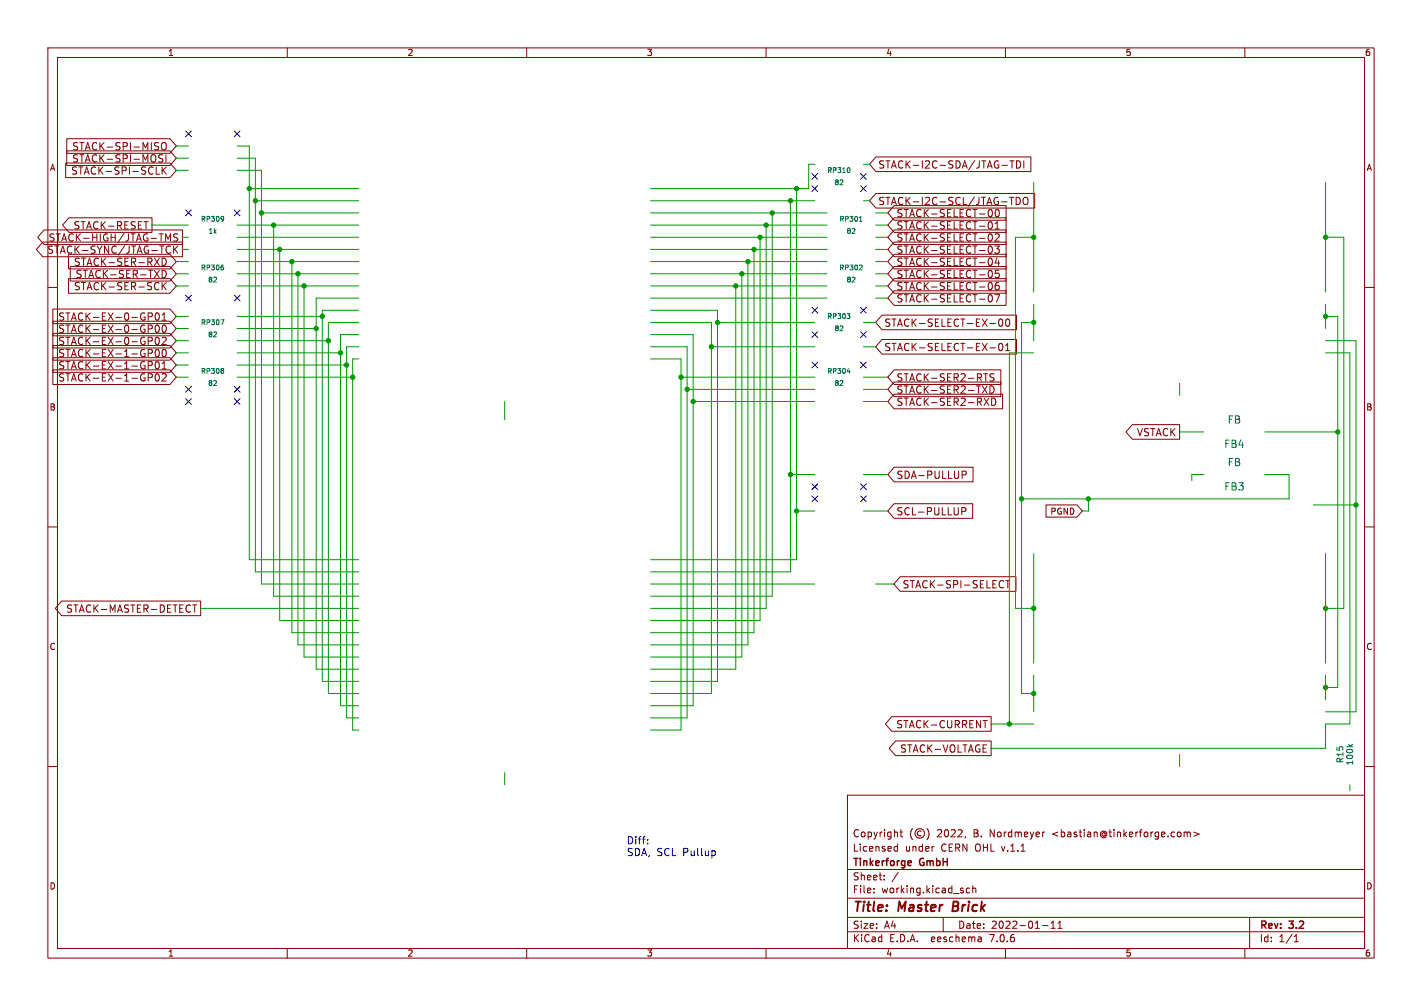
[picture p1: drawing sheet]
<svg xmlns="http://www.w3.org/2000/svg" width="297mm" height="210mm" viewBox="0 0 297 210" stroke-linecap="round" stroke-linejoin="round" font-family="sans-serif">
<g fill="none" stroke="#840000" stroke-width=".21">
<path d="M10 10h277v190h-277zM12 12h273v186h-273zM60 10v2M110 10v2M160 10v2M210 10v2M260 10v2M13.7 34h21.8l1.3 1.6-1.3 1.5h-21.8zM13.9 29h21.6l1.3 1.5-1.3 1.5h-21.6zM13.9 31.5h21.6l1.3 1.5-1.3 1.5h-21.6zM32.6 36.4h.7M32.9 29.8h.2"/>
<path d="M33 30.6l.1 .3-.1 .3M33.8 30a.51 .51 0 0 1 .6-.2 .51 .51 0 0 1 .3 .5v.5a.51 .51 0 0 1-.5 .5 .51 .51 0 0 1-.5-.5zM33.9 34.8v1.6M34 32.4l-.6-.1-.2 .1v.5l.7 .3 .1 .3-.3 .3h-.6M34.1 35.5l.6 .9M34.7 32.3v1.5M34.7 34.8l-.8 .9M182.9 32.8h32.4v3h-32.4l-1.3-1.5zM209.3 34.5h1.1M210.9 33.6h.9M211.4 33.6v1.5M212.3 33.6a.77 .77 0 0 1 .9 .7 .77 .77 0 0 1-.9 .8z"/>
<path d="M213.8 33.6v1.5M8.9 50.5h29.2v3.1h-29.2l-1.3-1.5zM9.2 48h28.9v3.1h-28.9l-1.3-1.6zM10 60h2M14.3 53.1h21.2l1.3 1.5-1.3 1.5h-21.2zM14.3 58.2h21.2l1.3 1.5-1.3 1.5h-21.2zM14.4 45.5h17.3v3h-17.3l-1.3-1.5zM14.7 55.6h20.8l1.3 1.6-1.3 1.5h-20.8zM30.1 46.3h.8M33.9 53.9v1.5a.79 .79 0 0 0 .8-.6 .79 .79 0 0 0-.5-.9M33.9 56.4a.77 .77 0 0 1 .8 .8 .77 .77 0 0 1-.8 .8zM33.9 59v1.5"/>
<path d="M34.1 59.6l.6 .9M34.6 48.8l.5 1.1 .5-1.1v1.5M34.7 59l-.8 .8M35.2 51.4l.4 .1M35.6 52.7l-.4 .2M36.3 51.4v1.5M36.5 52l.6 .9M37.1 48.9l-.5-.1-.3 .2v.4l.7 .3 .1 .3-.3 .3h-.5M37.1 51.4l-.8 .8M182.9 40.4h33.2v3h-33.2l-1.3-1.5zM186.8 45.5h23.3v3h-23.3l-1.4-1.5zM186.8 42.9h23.3v3.1h-23.3l-1.4-1.5z"/>
<path d="M186.8 58.2h23.3v3h-23.3l-1.4-1.5zM186.8 55.6h23.3v3.1h-23.3l-1.4-1.5zM186.8 48h23.3v3.1h-23.3l-1.4-1.6zM186.8 50.5h23.3v3.1h-23.3l-1.4-1.5zM186.8 53.1h23.3v3h-23.3l-1.4-1.5zM206.8 48.8a.81 .81 0 0 1 .5 .8 .81 .81 0 0 1-.5 .7M206.8 46.3l-.3 .1M206.9 56.4a.87 .87 0 0 1-.1 1.6M206.9 46.3a.87 .87 0 0 1-.1 1.5l-.3-.1M206.9 43.7a.95 .95 0 0 1 0 1.6M206.9 51.4a.95 .95 0 0 1 0 1.5M206.9 53.9a.95 .95 0 0 1 0 1.5"/>
<path d="M206.9 59a.95 .95 0 0 1 0 1.5M207.8 51.4h.9l-.5 .5 .4 .2v.6l-.2 .2-.6-.2M207.8 49l.6-.2 .3 .4-.9 1.1h.9M207.8 47.8h.9M207.8 46.7l.5-.4v1.5M208.2 43.7a.87 .87 0 0 0 .2 1.6 .95 .95 0 0 0 0-1.6M208.2 53.8l-.4 1.1h1M208.6 54.4v1M208.6 59h-.5a1.03 1.03 0 0 0 0 1.5l.5-.1 .1-.6-.3-.2h-.4l-.2 .2M208.6 56.4h-.7l-.1 .8 .3-.2 .5 .1 .1 .2-.1 .5-.2 .2-.6-.2M210.9 41.2h.8M211.3 41.2v1.5"/>
<path d="M212.2 41.2a.77 .77 0 0 1 .9 .8 .77 .77 0 0 1-.9 .7zM213.8 41.4a.51 .51 0 0 1 .5-.2 .51 .51 0 0 1 .4 .5v.5a.51 .51 0 0 1-.5 .5 .51 .51 0 0 1-.5-.5zM285 60h2M11 72.1h24.5l1.3 1.6-1.3 1.5h-24.5zM11 77.2h24.5l1.3 1.5-1.3 1.6h-24.5zM11 64.5h24.5l1.3 1.5-1.3 1.6h-24.5zM11 67.1h24.5l1.3 1.5-1.3 1.5h-24.5zM11 74.7h24.5l1.3 1.5-1.3 1.5h-24.5zM11 69.6h24.5l1.3 1.5-1.3 1.5h-24.5zM31 72.9h.5l.3 .3-.1 .5h-.7M31 65.3h.5l.3 .3-.1 .4-.7 .1M31 67.9h.5l.3 .3-.1 .4-.7 .1"/>
<path d="M31 70.4h.5l.3 .3-.1 .4-.7 .1M31 75.5h.5l.3 .3-.1 .4-.7 .1M31 78h.5l.3 .3-.1 .4-.7 .1M32.5 73.1l.3-.2a.81 .81 0 0 1 .5 .8 .81 .81 0 0 1-.5 .8l-.3-.2-.1-.4zM32.5 65.5l.3-.2a.81 .81 0 0 1 .5 .8 .81 .81 0 0 1-.5 .7l-.3-.1-.1-.4zM32.5 68l.3-.1a.81 .81 0 0 1 .5 .7 .81 .81 0 0 1-.5 .8l-.3-.2-.1-.4zM32.5 70.5l.3-.1a.81 .81 0 0 1 .5 .8 .81 .81 0 0 1-.5 .7l-.3-.1-.1-.5zM32.5 75.6l.3-.1a.81 .81 0 0 1 .5 .7 .81 .81 0 0 1-.5 .8l-.3-.1-.1-.5zM32.5 78.2l.3-.2a.81 .81 0 0 1 .5 .8 .81 .81 0 0 1-.5 .7l-.3-.1-.1-.4zM33.9 70.5l.5-.1 .3 .4-.9 1.1h.9M33.9 78.2l.5-.2 .3 .5-.9 1h.9M33.9 66.8h.8"/>
<path d="M33.9 65.8l.4-.5v1.5M33.9 75.9l.4-.4v1.5M33.9 77h.8M34 68l.2-.1a.81 .81 0 0 1 .5 .7 .81 .81 0 0 1-.5 .8l-.2-.2-.1-.4zM34 73.1l.2-.2a.81 .81 0 0 1 .5 .8 .81 .81 0 0 1-.5 .8l-.2-.2-.1-.4zM184.2 65.8h28.1v3h-28.1l-1.3-1.5zM184.2 70.9h28.1v3h-28.1l-1.3-1.5zM186.8 79.8h22.2v3h-22.2l-1.4-1.5zM186.8 60.7h23.3v3.1h-23.3l-1.4-1.6zM186.8 77.2h22.2v3.1h-22.2l-1.4-1.6zM205.5 78h.8M206.8 67.5h1.1"/>
<path d="M206.8 72.6h1.1M206.9 61.5a.95 .95 0 0 1 0 1.5M207.6 78.1l-.6-.1-.2 .2v.4l.7 .3 .1 .4-.3 .2h-.5M207.8 61.5h1l-.7 1.5M208.7 66.7l.2-.1a.81 .81 0 0 1 .6 .8 .81 .81 0 0 1-.6 .7l-.2-.1-.1-.5zM208.7 71.8l.2-.1a.81 .81 0 0 1 .6 .7 .81 .81 0 0 1-.6 .8l-.2-.1-.1-.5zM210 73.2h.9M210 72.1l.5-.4v1.5M210.2 66.7l.2-.1a.81 .81 0 0 1 .5 .8 .81 .81 0 0 1-.5 .7l-.2-.1-.2-.5zM186.8 82.3h22.6v3h-22.6l-1.4-1.5zM186.8 97.5h16.4v3.1h-16.4l-1.4-1.5zM201 98.3h.5l.3 .3-.1 .5h-.7"/>
<path d="M205.2 80.6l1 1.5M205.5 83.1l1 1.5M206.2 80.6l-1 1.5M206.5 83.1l-1 1.5M206.8 80.6a.77 .77 0 0 1 .8 .7 .77 .77 0 0 1-.8 .8zM207.1 83.1a.77 .77 0 0 1 .9 .8 .77 .77 0 0 1-.9 .7zM236.5 88.6h9.9v3.1h-9.9l-1.3-1.5zM10 110h2M186.8 105.2h16.4v3h-16.4l-1.4-1.5zM200.9 106.8l.7-.1 .1-.2v-.4l-.8-.1v1.5M218.5 105.4h6.4l1.2 1.3-1.2 1.3h-6.4zM285 110h2"/>
<path d="M12.9 125.5h29v3h-29l-1.4-1.5zM40.2 126.3h.9M40.7 126.3v1.5M188 120.4h24.2v3h-24.2l-1.3-1.5zM209.2 121.2l.4 .1M209.6 122.6l-.4 .1M210.1 121.2h.8M210.5 121.2v1.5M10 160h2M186.3 149.6h20.7v3.1h-20.7l-1.4-1.6zM187 154.7h20v3h-20l-1.3-1.5zM205.3 150.4h.9"/>
<path d="M285 160h2M177 166h108v32h-108zM186.9 177.6h.6M186.9 176.8h.6M187.5 176.2v1.5M188 173.7h.5M188.2 173.2v1.3l.3 .2M190.6 173a1.72 1.72 0 0 0 0 2.3M192.4 173.6a.52 .52 0 0 0-.8 .4 .52 .52 0 0 0 .8 .4M193.6 173a1.72 1.72 0 0 1 0 2.3M195 176.7h.1M201.7 174.6l-.2 .3"/>
<path d="M218 173.7h.2M246.4 173.7l.3 .3v.4l-.3 .3M247.3 173.8l.4-.1 .3 .2M247.3 173.7v1M248 173.9l.2-.2 .3 .1 .1 .9M248 173.9v.8M249.3 173.7l1.2 .4-1.2 .5M60 198v2M110 198v2M160 198v2M177 194.5h108M177 191.5h108"/>
<path d="M177 187.5h108M177 181.5h108M182.5 186.3v.1M182.5 185.5v.1M184.7 183.6v.1M184.7 182.8v.1M187.6 182.1l-1.3 2M197 191.5v3M202.5 185.5l-.4-.1-.3 .3 .2 .6h.5M203.2 185.5l.2-.1 .3 .1 .1 .9M203.2 184.9v1.5M204.9 195.7l.1 .9"/>
<path d="M205 196.5l-.2 .1M205 196h-.2M210 198v2M217.7 193.2h1.2M219.5 193.8h.9M219.5 192.7l.5-.4v1.5M221 193.8h.8M221 192.7l.4-.4v1.5M260 198v2M261 191.5v6.5M270.3 196.6h.9M270.3 195.5l.4-.4v1.5"/>
<circle cx="192.1" cy="174" r="1"/>
</g>
<path d="M199.2 188.2l-.3 2h.8" fill="none" stroke="#840000" stroke-width=".4"/>
<path d="M190.1 179.7l.2 .3-.7 .2M190.3 180.6l-.2 .1" fill="none" stroke="#840000" stroke-width=".3"/>
<path d="M135.3 176v.2M135.3 175.2v.2M149.1 177.6l.3 .3v.4l-.3 .3" fill="none" stroke="#0000c2" stroke-width=".21"/>
<g fill="none" stroke="#009600" stroke-width=".21">
<path d="M36.8 30.5h2.6M36.8 35.6h2.6M36.8 33h2.6M49.5 30.5h2.6v86.3h22.8M49.5 35.6h5.1v86.3h20.3M49.5 33h3.8v86.4h21.6M52.1 39.4h22.8M166.4 39.4v77.4h-30.5M170.2 34.3h-1.3v5.1h-33M180.3 34.3h1.3M215.9 38.1v22.9M276.9 38.1v22.9"/>
<path d="M31.7 47h7.7M36.8 57.2h2.6M36.8 54.6h2.6M36.8 59.7h2.6M38.1 52.1h1.3M38.1 49.5h1.3M49.5 52.1h25.4M49.5 57.2h25.4M49.5 54.6h25.4M49.5 47h25.4M49.5 59.7h25.4M49.5 49.5h25.4"/>
<path d="M53.3 41.9h21.6M54.6 44.5h20.3M57.1 47v77.5h17.8M58.4 52.1v77.4h16.5M61 54.6v77.5h13.9M62.2 57.2v77.4h12.7M63.5 59.7v77.5h11.4M135.9 52.1h36.8M135.9 57.2h36.8M135.9 54.6h36.8M135.9 47h36.8M135.9 59.7h36.8"/>
<path d="M135.9 49.5h36.8M135.9 44.5h36.8M135.9 41.9h34.3M153.7 59.7v80h-17.8M154.9 57.2v80h-19M156.2 54.6v80h-20.3M157.5 52.1v80h-21.6M158.7 49.5v80h-22.8M160 47v80h-24.1M161.3 44.5v80h-25.4M165.1 41.9v77.5h-29.2M180.3 41.9h1.3"/>
<path d="M182.9 52.1h2.5M182.9 57.2h2.5M182.9 54.6h2.5M182.9 47h2.5M182.9 59.7h2.5M182.9 49.5h2.5M182.9 44.5h2.5M215.9 49.5h-3.8v77.5h3.8M276.9 49.5h3.8v77.5h-3.8M36.8 68.6h2.6M36.8 66h2.6M36.8 71.1h2.6"/>
<path d="M36.8 76.2h2.6M36.8 78.7h2.6M36.8 73.7h2.6M49.5 68.6h16.5M49.5 66h17.8M49.5 71.1h19.1M49.5 76.2h22.9M49.5 78.7h24.2M49.5 73.7h21.6M74.9 67.3h-6.3v77.5h6.3M74.9 74.9h-1.2v77.5h1.2M74.9 62.2h-8.9v77.5h8.9"/>
<path d="M74.9 69.9h-3.8v77.4h3.8M74.9 64.8h-7.6v77.4h7.6M74.9 72.4h-2.5v77.5h2.5M135.9 64.8h14v77.4h-14M135.9 67.3h12.7v77.5h-12.7M135.9 72.4h7.6v77.5h-7.6M135.9 74.9h6.3v77.5h-6.3M135.9 69.9h8.9v77.4h-8.9M135.9 62.2h36.8M142.2 78.7h28M148.6 72.4h21.6M149.9 67.3h20.3"/>
<path d="M180.3 78.7h5.1M180.3 72.4h2.6M180.3 67.3h2.6M182.9 62.2h2.5M215.9 67.3h-2.5v77.5h2.5M215.9 73.7h-5.1v77.4M215.9 63.5v7.6M276.9 66h2.5v77.5h-2.5M276.9 71.1h6.3v77.5h-6.3M276.9 73.7h5v77.4h-5v5.1h-69.9M276.9 63.5v5.1M105.4 83.8v3.8"/>
<path d="M143.5 81.3h26.7M144.8 83.8h25.4M165.1 99.1h5.1M180.3 83.8h5.1M180.3 81.3h5.1M180.3 99.1h5.1M246.4 80v2.6M246.4 90.2h5.1M251.5 99.1h-2.6v1.2M264.2 99.1h5v5h-55.8M264.2 90.2h15.2M166.4 106.7h3.8"/>
<path d="M180.3 106.7h5.1M215.9 115.6v22.8M227.3 104.1v2.6h-1.2M274.3 105.4h8.9M276.9 115.6v22.8M41.9 127h33M135.9 121.9h34.3M182.9 121.9h3.8M207 151.1h8.9M215.9 141v7.6M246.4 157.5v2.5M276.9 141v5.1"/>
<path d="M105.4 161.3v2.5M281.9 163.8v1.3"/>
</g>
<g fill="none" stroke="#000084" stroke-width=".21">
<path d="M38.8 27.3l1.2 1.2M40 27.3l-1.2 1.2M48.9 27.3l1.2 1.2M50.1 27.3l-1.2 1.2M169.6 38.8l1.2 1.2M169.6 36.2l1.2 1.2M170.8 38.8l-1.2 1.2M170.8 36.2l-1.2 1.2M179.7 38.8l1.2 1.2M179.7 36.2l1.2 1.2M180.9 38.8l-1.2 1.2M180.9 36.2l-1.2 1.2"/>
<path d="M38.8 43.8l1.2 1.3M40 43.8l-1.2 1.3M48.9 43.8l1.2 1.3M50.1 43.8l-1.2 1.3M38.8 61.6l1.2 1.2M40 61.6l-1.2 1.2M48.9 61.6l1.2 1.2M50.1 61.6l-1.2 1.2M169.6 69.2l1.2 1.3M169.6 64.2l1.2 1.2M169.6 75.6l1.2 1.2M170.8 69.2l-1.2 1.3"/>
<path d="M170.8 64.2l-1.2 1.2M170.8 75.6l-1.2 1.2M179.7 69.2l1.2 1.3M179.7 64.2l1.2 1.2M179.7 75.6l1.2 1.2M180.9 69.2l-1.2 1.3M180.9 64.2l-1.2 1.2M180.9 75.6l-1.2 1.2M38.8 83.2l1.2 1.2M38.8 80.7l1.2 1.2M40 83.2l-1.2 1.2M40 80.7l-1.2 1.2"/>
<path d="M48.9 83.2l1.2 1.2M48.9 80.7l1.2 1.2M50.1 83.2l-1.2 1.2M50.1 80.7l-1.2 1.2M169.6 101l1.2 1.2M169.6 103.5l1.2 1.2M170.8 101l-1.2 1.2M170.8 103.5l-1.2 1.2M179.7 103.5l1.2 1.2M179.7 101l1.2 1.2M180.9 103.5l-1.2 1.2M180.9 101l-1.2 1.2"/>
</g>
<g fill="none" stroke="#006464" stroke-width=".21">
<path d="M177.4 35.1l.1 .3-.1 .6M46.4 55.3h.2M46.5 45.2l.2 .2-.1 .7M46.5 55.7l.2 .2-.2 .4M46.7 45.6l-.2 .2M179.5 46.2h.6M179.7 45.3l.1-.1v1M179.9 55.3l.2 .2-.1 .3-.6 .5h.7M46.1 66.8h.7l-.5 1M46.5 76.9l.2 .2-.2 .3 .2 .3-.2 .2M176.9 65.5h.6l-.3 .4M177 77.6h.6"/>
<path d="M177.4 65.9v.6M281.7 155.4l.5 .5M282.5 155.4l-.5 .4"/>
</g>
<g fill="#009600" stroke="#009600" stroke-width=".21">
<circle cx="68.6" cy="71.1" r=".46"/>
<circle cx="63.5" cy="59.7" r=".46"/>
<circle cx="66" cy="68.6" r=".46"/>
<circle cx="71.1" cy="73.7" r=".46"/>
<circle cx="67.3" cy="66" r=".46"/>
<circle cx="149.9" cy="67.3" r=".46"/>
<circle cx="148.6" cy="72.4" r=".46"/>
<circle cx="142.2" cy="78.7" r=".46"/>
<circle cx="73.7" cy="78.7" r=".46"/>
<circle cx="72.4" cy="76.2" r=".46"/>
<circle cx="61" cy="54.6" r=".46"/>
<circle cx="57.1" cy="47" r=".46"/>
<circle cx="58.4" cy="52.1" r=".46"/>
<circle cx="62.2" cy="57.2" r=".46"/>
<circle cx="53.3" cy="41.9" r=".46"/>
<circle cx="52.1" cy="39.4" r=".46"/>
<circle cx="54.6" cy="44.5" r=".46"/>
<circle cx="143.5" cy="81.3" r=".46"/>
<circle cx="144.8" cy="83.8" r=".46"/>
<circle cx="215.9" cy="127" r=".46"/>
<circle cx="276.9" cy="66" r=".46"/>
<circle cx="276.9" cy="49.5" r=".46"/>
<circle cx="279.4" cy="90.2" r=".46"/>
<circle cx="283.2" cy="105.4" r=".46"/>
<circle cx="227.3" cy="104.1" r=".46"/>
<circle cx="156.2" cy="54.6" r=".46"/>
<circle cx="157.5" cy="52.1" r=".46"/>
<circle cx="154.9" cy="57.2" r=".46"/>
<circle cx="153.7" cy="59.7" r=".46"/>
<circle cx="165.1" cy="99.1" r=".46"/>
<circle cx="165.1" cy="41.9" r=".46"/>
<circle cx="158.7" cy="49.5" r=".46"/>
<circle cx="161.3" cy="44.5" r=".46"/>
<circle cx="160" cy="47" r=".46"/>
<circle cx="166.4" cy="39.4" r=".46"/>
<circle cx="215.9" cy="49.5" r=".46"/>
<circle cx="215.9" cy="67.3" r=".46"/>
<circle cx="276.9" cy="127" r=".46"/>
<circle cx="213.4" cy="104.1" r=".46"/>
<circle cx="215.9" cy="144.8" r=".46"/>
<circle cx="276.9" cy="143.5" r=".46"/>
<circle cx="166.4" cy="106.7" r=".46"/>
<circle cx="210.8" cy="151.1" r=".46"/>
</g>
<g font-size="2.8" fill="#840000">
<text x="178" y="190.9">Title:</text>
<text x="187.7" y="190.9">Master</text>
<text x="199.8" y="190.9">Brick</text>
</g>
<g font-size="2.1" fill="#840000">
<text x="15" y="31.6">STACK-SPI-MISO</text>
<text x="15" y="34.1">STACK-SPI-MOSI</text>
<text x="183.3" y="35.4">STACK-I2C-SDA/JTAG-TDI</text>
<text x="14.8" y="36.7">STACK-SPI-SCLK</text>
<text x="183.3" y="43">STACK-I2C-SCL/JTAG-TDO</text>
<text x="187.1" y="45.5">STACK-SELECT-00</text>
<text x="9.8" y="53.2">STACK-SYNC/JTAG-TCK</text>
<text x="10.1" y="50.6">STACK-HIGH/JTAG-TMS</text>
<text x="15.3" y="48.1">STACK-RESET</text>
<text x="187.1" y="48.1">STACK-SELECT-01</text>
<text x="187.1" y="50.6">STACK-SELECT-02</text>
<text x="187.1" y="53.2">STACK-SELECT-03</text>
<text x="15.4" y="55.7">STACK-SER-RXD</text>
<text x="15.7" y="58.2">STACK-SER-TXD</text>
<text x="187.1" y="58.2">STACK-SELECT-05</text>
<text x="187.1" y="55.7">STACK-SELECT-04</text>
<text x="15.4" y="60.8">STACK-SER-SCK</text>
<text x="187.1" y="63.3">STACK-SELECT-07</text>
<text x="187.1" y="60.8">STACK-SELECT-06</text>
<text x="12.1" y="67.1">STACK-EX-0-GP01</text>
<text x="12.1" y="69.7">STACK-EX-0-GP00</text>
<text x="184.6" y="68.4">STACK-SELECT-EX-00</text>
<text x="12.1" y="74.8">STACK-EX-1-GP00</text>
<text x="12.1" y="77.3">STACK-EX-1-GP01</text>
<text x="12.1" y="72.2">STACK-EX-0-GP02</text>
<text x="184.6" y="73.5">STACK-SELECT-EX-01</text>
<text x="12.1" y="79.8">STACK-EX-1-GP02</text>
<text x="187.1" y="82.4">STACK-SER2-TXD</text>
<text x="187.1" y="79.8">STACK-SER2-RTS</text>
<text x="187.1" y="84.9">STACK-SER2-RXD</text>
<text x="237.4" y="91.3">VSTACK</text>
<text x="187.1" y="100.2">SDA-PULLUP</text>
<text x="187.1" y="107.8">SCL-PULLUP</text>
<text x="188.4" y="123">STACK-SPI-SELECT</text>
<text x="13.8" y="128.1">STACK-MASTER-DETECT</text>
<text x="187.1" y="152.2">STACK-CURRENT</text>
<text x="187.9" y="157.3">STACK-VOLTAGE</text>
<text x="178" y="178">Licensed</text>
<text x="178" y="175">Copyright</text>
<text x="189" y="178">under</text>
<text x="195.7" y="175">2022,</text>
<text x="196.6" y="178">CERN OHL v.1.1</text>
<text x="203.5" y="175">B.</text>
<text x="207" y="175">Nordmeyer</text>
<text x="220.1" y="175">&lt;bastian@tinkerforge.com&gt;</text>
<text x="178" y="184">Sheet:</text>
<text x="178" y="181.2">Tinkerforge</text>
<text x="192.2" y="181.2">GmbH</text>
<text x="178" y="186.7">File:</text>
<text x="184.1" y="186.7">working.kicad_sch</text>
<text x="178" y="196.9">KiCad</text>
<text x="178" y="194.1">Size:</text>
<text x="184.7" y="194.1">A4</text>
<text x="185.7" y="196.9">E.D.A.</text>
<text x="194.6" y="196.9">eeschema</text>
<text x="200" y="194.1">Date:</text>
<text x="207" y="196.9">7.0.6</text>
<text x="207" y="194.1">2022-01-11</text>
<text x="263" y="194.3">Rev:</text>
<text x="263" y="196.9">Id:</text>
<text x="267.1" y="196.9">1/1</text>
<text x="269.4" y="194.3">3.2</text>
</g>
<g font-size="2.1" fill="#006464">
<text x="256.3" y="88.6">FB</text>
<text x="255.6" y="93.7">FB4</text>
<text x="256.3" y="97.5">FB</text>
<text x="255.6" y="102.6">FB3</text>
</g>
<g font-size="2.1" fill="#0000c2">
<text x="130.8" y="176.4">Diff:</text>
<text x="130.8" y="178.8">SDA, SCL Pullup</text>
</g>
<g font-size="1.8" fill="#840000">
<text x="35" y="11.9">1</text>
<text x="85" y="11.9">2</text>
<text x="135" y="11.9">3</text>
<text x="185" y="11.9">4</text>
<text x="235" y="11.9">5</text>
<text x="285" y="11.9">6</text>
<text x="10.3" y="35.9">A</text>
<text x="285.3" y="35.9">A</text>
<text x="10.3" y="85.9">B</text>
<text x="285.3" y="85.9">B</text>
<text x="219.3" y="107.6">PGND</text>
<text x="10.3" y="135.9">C</text>
<text x="285.3" y="135.9">C</text>
<text x="10.3" y="185.9">D</text>
<text x="285.3" y="185.9">D</text>
<text x="35" y="199.9">1</text>
<text x="85" y="199.9">2</text>
<text x="135" y="199.9">3</text>
<text x="185" y="199.9">4</text>
<text x="235" y="199.9">5</text>
<text x="285" y="199.9">6</text>
</g>
<g font-size="1.8" fill="#006464">
<text x="280.8" y="159.4" transform="rotate(-90 280.8 159.4)">R15</text>
<text x="282.8" y="159.9" transform="rotate(-90 282.8 159.9)">100k</text>
</g>
<g font-size="1.4" fill="#006464">
<text x="172.7" y="36.3">RP310</text>
<text x="174.2" y="38.8">82</text>
<text x="41.9" y="46.5">RP309</text>
<text x="175.2" y="46.5">RP301</text>
<text x="43.4" y="49">1k</text>
<text x="176.7" y="49">82</text>
<text x="41.9" y="56.6">RP306</text>
<text x="43.4" y="59.2">82</text>
<text x="175.2" y="56.6">RP302</text>
<text x="176.7" y="59.2">82</text>
<text x="41.9" y="68">RP307</text>
<text x="43.4" y="70.6">82</text>
<text x="172.7" y="66.8">RP303</text>
<text x="174.2" y="69.3">82</text>
<text x="41.9" y="78.2">RP308</text>
<text x="43.4" y="80.7">82</text>
<text x="172.7" y="78.2">RP304</text>
<text x="174.2" y="80.7">82</text>
</g>
</svg>
